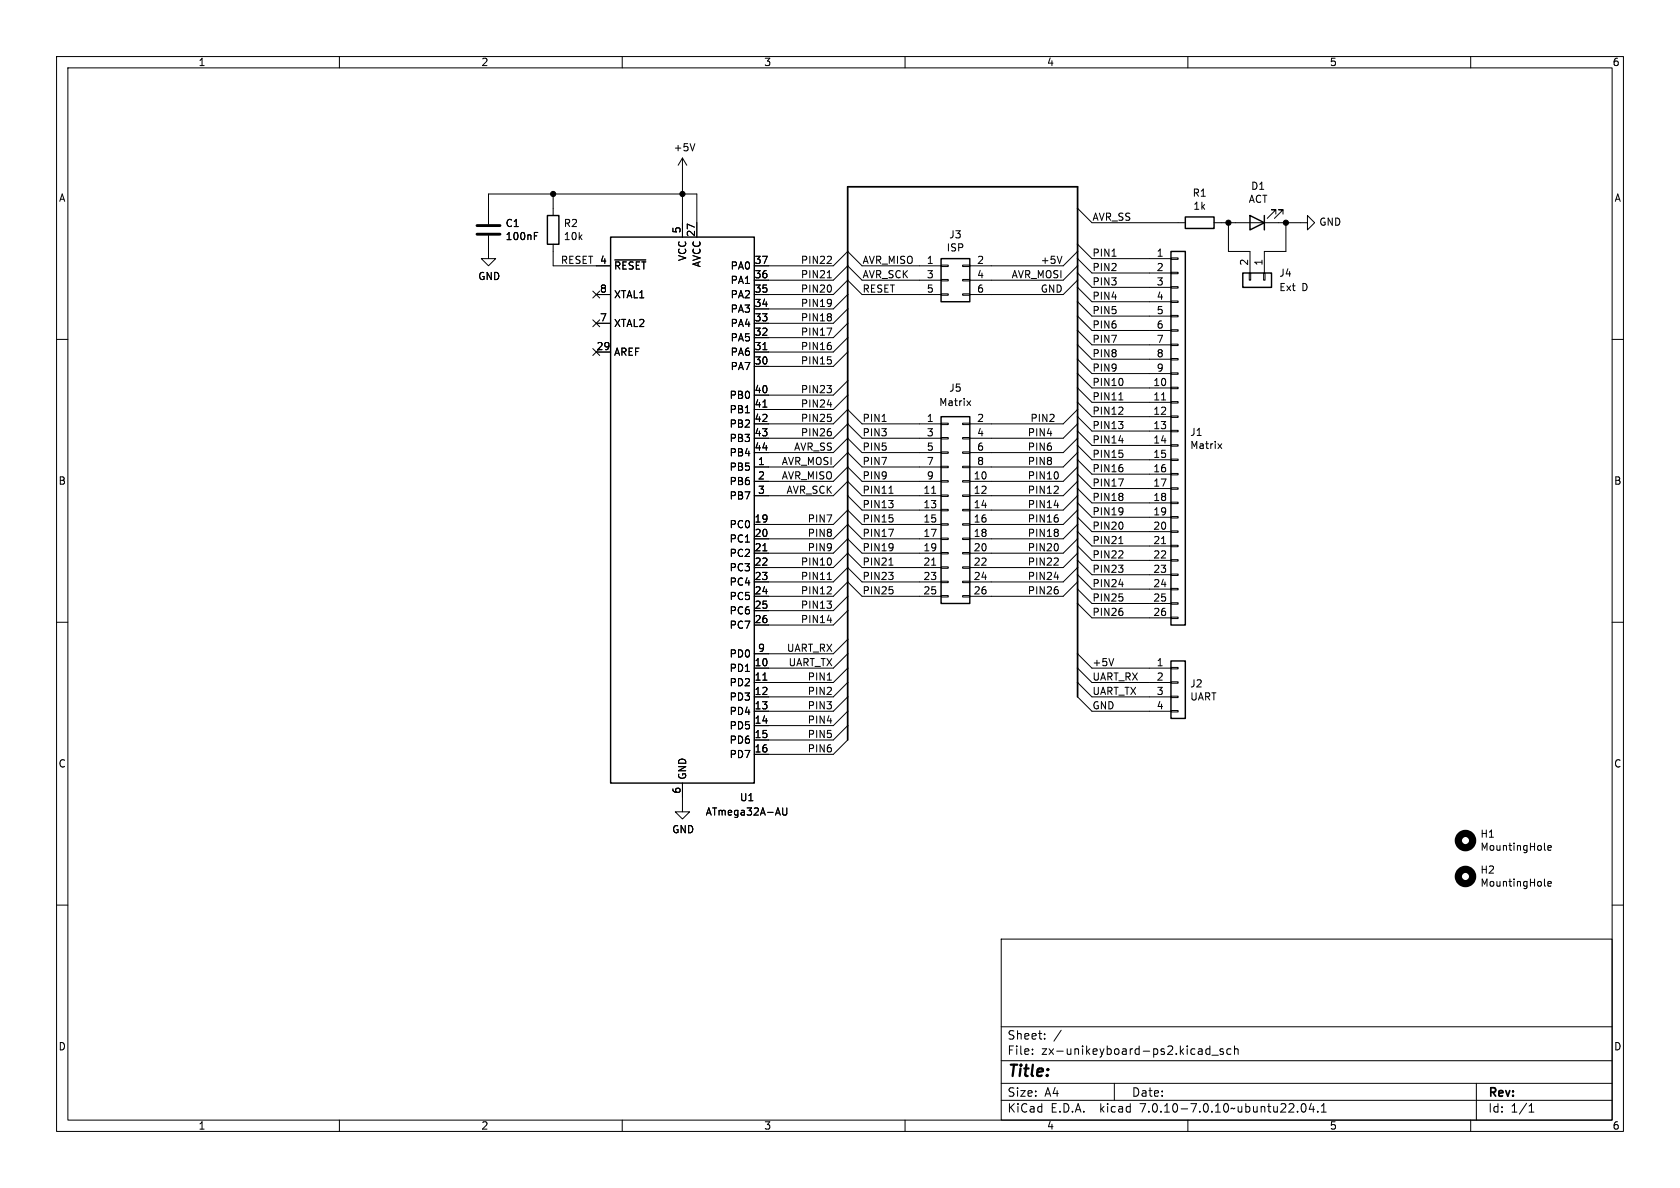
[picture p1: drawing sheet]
<svg xmlns="http://www.w3.org/2000/svg" width="297mm" height="210mm" viewBox="0 0 297 210" stroke-linecap="round" stroke-linejoin="round" font-family="sans-serif">
<g fill="none" stroke="#000" stroke-width=".18">
<path d="M10 10h277v190h-277zM12 12h273v186h-273zM60 10v2M110 10v2M160 10v2M210 10v2M260 10v2M86.4 39.6v-5.3h36.8v7.6M97.8 34.3v3.8M120.6 27.9l-.7 1.3M120.6 27.9v14M120.6 27.9l.8 1.3"/>
<path d="M122.8 25.4l-.4 1.3M190.5 36.8l2.5 2.6h16.5M214.6 39.4h16.5v-1.3l1.3 1.3-1.3 1.2v-1.2M217.2 39.4v5.1h3.8v3.8M225.6 37.8v-.7h-.8h.8l-1.6 1.5M226.8 37.8v-.7h-.7h.7l-1.5 1.5M227.3 39.4v5.1h-3.8v3.8M10 60h2M86.4 41.7v4h1.2l-1.2 1.3-1.3-1.3h1.3M94.5 41.7h.4M94.5 41.1h.6M97.8 43.2v3.8h10.1"/>
<path d="M104.8 51.5l1.2 1.2M104.8 56.5l1.2 1.3M105.4 52.1h2.5M105.4 57.2h2.5M106 51.5l-1.2 1.2M106 56.5l-1.2 1.3M108.7 45.9h5.5M133.3 47h14l2.6-2.5 2.5 2.5h14M133.3 49.5h14l2.6-2.5 2.5 2.5h14M133.3 52.1h14l2.6-2.6 2.5 2.6h14M146.2 58h.8l-.5 1.3M146.2 46.6h.8"/>
<path d="M146.3 49.1h.7M146.9 45.4v.4M146.9 50.6v.8M146.9 53v.9M146.9 55.6v.3M146.9 56.1v.5M147 53.5l-.1 .1M149.9 59.7l-2.6 2.5h-14M149.9 57.2l-2.6 2.5h-14M149.9 54.6l-2.6 2.6h-14M149.9 52.1l-2.6 2.5h-14M166.4 51.9h1.2v.3h-1.2z"/>
<path d="M166.4 49.4h1.2v.3h-1.2zM166.4 46.9h1.2v.2h-1.2zM170.2 51.9h1.2v.3h-1.2zM170.2 49.4h1.2v.3h-1.2zM170.2 46.9h1.2v.2h-1.2zM187.7 45.3l-.4 1.3M190.5 44.5l-2.5 2.5h-16.6M190.5 47l-2.5 2.5h-16.6M190.5 49.5l-2.5 2.6h-16.6M190.5 43.2l2.5 2.5h14M190.5 45.7l2.5 2.6h14M190.5 48.3l2.5 2.5h14"/>
<path d="M190.5 50.8l2.5 2.5h14M190.5 53.3l2.5 2.6h14M190.5 55.9l2.5 2.5h14M190.5 58.4l2.5 2.6h14M196.6 45.3h.7M207 58.3h1.3v.2h-1.3zM207 55.8h1.3v.2h-1.3zM207 53.2h1.3v.3h-1.3zM207 50.7h1.3v.2h-1.3zM207 48.1h1.3v.3h-1.3zM207 45.6h1.3v.2h-1.3zM220.9 48.3h.2v1.2h-.2z"/>
<path d="M223.4 48.3h.2v1.2h-.2zM285 60h2M104.8 61.6l1.2 1.2M105.4 62.2h2.5M106 61.6l-1.2 1.2M133.3 74.9h14l2.6-2.5 2.5 2.5h14M133.3 77.5h14l2.6-2.6 2.5 2.6h14M134.9 61.8h.7M134.9 72h.7M146.2 68.2h.8l-.4 .4M146.3 71.5h.7M146.9 61.1v.6"/>
<path d="M146.9 63.7v.5M146.9 68.8v.5M146.9 73.8v.6M146.9 76.4v.5M149.9 62.2l-2.6 2.6h-14M149.9 67.3l-2.6 2.6h-14M149.9 69.9l-2.6 2.5h-14M155.9 74.5h.8M166.4 79.9h1.2v.2h-1.2zM166.4 77.3h1.2v.3h-1.2zM166.4 74.8h1.2v.3h-1.2zM170.2 79.9h1.2v.2h-1.2z"/>
<path d="M170.2 77.3h1.2v.3h-1.2zM170.2 74.8h1.2v.3h-1.2zM170.9 70.9l.7 .8M171.6 70.9l-.7 .8M190.5 72.4l-2.5 2.5h-16.6M190.5 74.9l-2.5 2.6h-16.6M190.5 77.5l-2.5 2.5h-16.6M190.5 66l2.5 2.6h14M190.5 68.6l2.5 2.5h14M190.5 71.1l2.5 2.6h14M190.5 73.7l2.5 2.5h14M190.5 76.2l2.5 2.5h14"/>
<path d="M190.5 78.7l2.5 2.6h14M190.5 61l2.5 2.5h14M190.5 63.5l2.5 2.5h14M197.7 74.5h.8l-.4 .5M197.7 73.2h.8M197.8 70.7h.7M197.8 77.9h.8M198.5 75.1v.6M198.5 67.1v.8M198.5 72.1v.4M205.3 70.7h.8M207 78.6h1.3v.3h-1.3z"/>
<path d="M207 76.1h1.3v.2h-1.3zM207 73.5h1.3v.3h-1.3zM207 71h1.3v.2h-1.3zM207 68.5h1.3v.2h-1.3zM207 65.9h1.3v.3h-1.3zM207 63.4h1.3v.2h-1.3zM207 60.8h1.3v.3h-1.3zM215.3 78.4l.7 .9M216 78.4l-.7 .9M133.3 85.1h14l2.6-2.5 2.5 2.5h14M133.3 87.6h14l2.6-2.5 2.5 2.5h14M133.3 92.7h14l2.6-2.5 2.5 2.5h14"/>
<path d="M133.3 95.3h14l2.6-2.6 2.5 2.6h14M133.3 97.8h14l2.6-2.5 2.5 2.5h14M133.3 80h14l2.6-2.5 2.5 2.5h14M133.3 82.6h14l2.6-2.6 2.5 2.6h14M134.9 97.4h.7M146.9 98.9v.8M149.9 87.6l2.5 2.6h14M157.1 93.6h.8l-.5 1.2M157.1 88.5h.8l-.4 .5M157.2 87.2h.7M157.2 99.9h.7M157.8 89.1v.5"/>
<path d="M157.8 91.6v.6M157.8 96.2v.9M157.9 96.6l-.1 .2M164.7 87.2h.7M164.7 99.9h.7M166.4 97.7h1.2v.2h-1.2zM166.4 95.1h1.2v.3h-1.2zM166.4 92.6h1.2v.2h-1.2zM166.4 90h1.2v.3h-1.2zM166.4 87.5h1.2v.3h-1.2zM166.4 85h1.2v.2h-1.2zM166.4 82.4h1.2v.3h-1.2z"/>
<path d="M170.2 97.7h1.2v.2h-1.2zM170.2 95.1h1.2v.3h-1.2zM170.2 92.6h1.2v.2h-1.2zM170.2 90h1.2v.3h-1.2zM170.2 87.5h1.2v.3h-1.2zM170.2 85h1.2v.2h-1.2zM170.2 82.4h1.2v.3h-1.2zM186.3 87.2h.8M186.3 99.9h.8M186.4 89.3h.8M187 83.6v.8M187 86.1v.4"/>
<path d="M187 91.6v.6M187 93.7v.3M187 94.2v.5M187 96.3v.8M187 98.8v.4M190.5 82.6l-2.5 2.5h-16.6M190.5 85.1l-2.5 2.5h-16.6M190.5 87.6l-2.5 2.6h-16.6M190.5 90.2l-2.5 2.5h-16.6M190.5 92.7l-2.5 2.6h-16.6M190.5 95.3l-2.5 2.5h-16.6M190.5 97.8l-2.5 2.5h-16.6"/>
<path d="M190.5 80l-2.5 2.6h-16.6M190.5 81.3l2.5 2.5h14M190.5 83.8l2.5 2.6h14M190.5 86.4l2.5 2.5h14M190.5 88.9l2.5 2.5h14M190.5 91.4l2.5 2.6h14M190.5 94l2.5 2.5h14M190.5 96.5l2.5 2.6h14M190.5 99.1l2.5 2.5h14M197.7 99.9h.8l-.4 .5M197.7 98.6h.8M197.7 84.7h.9l-.6 1.2"/>
<path d="M197.8 96.1h.7M198.5 80.2v.5M198.5 82.7v.6M198.5 87.3v.3M198.5 87.9v.5M198.5 89.9v.8M198.5 92.5v.8M198.5 97.5v.4M198.5 90.3v.1M205.3 96.1h.8M207 98.9h1.3v.3h-1.3zM207 96.4h1.3v.2h-1.3z"/>
<path d="M207 93.9h1.3v.2h-1.3zM207 91.3h1.3v.3h-1.3zM207 88.8h1.3v.2h-1.3zM207 86.2h1.3v.3h-1.3zM207 83.7h1.3v.2h-1.3zM207 81.2h1.3v.2h-1.3zM10 110h2M133.3 100.3h14l2.6-2.5 2.5 2.5h14M133.3 102.9h14l2.6-2.6 2.5 2.6h14M133.3 105.4h14l2.6-2.5 2.5 2.5h14M146.2 105h.8M146.2 106.3h.8l-.4 .4"/>
<path d="M146.3 109.6h.7M146.3 102.4h.7M146.9 103.8v.5M146.9 106.9v.5M149.9 115.6l-2.6 2.5h-14M149.9 118.1l-2.6 2.6h-14M149.9 105.4l-2.6 2.6h-14M149.9 108l-2.6 2.5h-14M149.9 113l-2.6 2.6h-14M157.1 101.2h.8l-.4 .5M157.8 101.8v.5M157.8 104.3v.6"/>
<path d="M166.4 105.3h1.2v.2h-1.2zM166.4 102.7h1.2v.3h-1.2zM166.4 100.2h1.2v.3h-1.2zM170.2 105.3h1.2v.2h-1.2zM170.2 102.7h1.2v.3h-1.2zM170.2 100.2h1.2v.3h-1.2zM186.4 102h.8M187 104.3v.6M190.5 100.3l-2.5 2.6h-16.6M190.5 102.9l-2.5 2.5h-16.6M190.5 101.6l2.5 2.5h14M190.5 104.1l2.5 2.6h14"/>
<path d="M190.5 106.7l2.5 2.5h14M190.5 115.6l2.5 2.5h14M190.5 118.1l2.5 2.6h14M196.9 116.4l-.4 1.3M197.8 103.3h.8M198.5 100.5v.6M198.5 105.6v.5M198.5 108.1v.6M207 109.1h1.3v.2h-1.3zM207 106.6h1.3v.2h-1.3zM207 104h1.3v.3h-1.3zM207 101.5h1.3v.2h-1.3z"/>
<path d="M207 118h1.3v.2h-1.3zM285 110h2M120.6 138.4v5.1h1.3l-1.3 1.3-1.2-1.3h1.2M134.9 120.2h.7M146.3 120.2h.7M149.9 120.7l-2.6 2.5h-14M149.9 123.2l-2.6 2.5h-14M149.9 125.7l-2.6 2.6h-14M149.9 128.3l-2.6 2.5h-14M149.9 130.8l-2.6 2.6h-14M190.5 120.7l2.5 2.5h14M190.5 123.2l2.5 2.5h14"/>
<path d="M207 125.6h1.3v.3h-1.3zM207 123.1h1.3v.2h-1.3zM207 120.5h1.3v.3h-1.3zM10 160h2M138.4 142.8v1l.2 .3 .4-.1 .1-.2v-1M273 156.5l.2 .2M273 150.1l.2 .2M273.6 156.2l.6-.1v-.2l-.4-.1-.2 .2 .1 .6h.5M273.6 149.9l.6-.1v-.3h-.4l-.2 .1 .1 .7h.5M285 160h2M177 166h108v32h-108zM60 198v2"/>
<path d="M110 198v2M160 198v2M177 194.5h108M177 191.5h108M177 187.5h108M177 181.5h108M182.5 186.3v.1M182.5 185.5v.1M184.7 183.6v.1M184.7 182.8v.1M187.6 182.1l-1.3 2M197 191.5v3"/>
<path d="M210 198v2M213.9 184.9v1.5M213.9 185.5l-.4-.1-.3 .3v.4l.1 .2h.6M214.2 186.5h1.2M216.2 185.5l-.3-.1-.2 .2v.2l.5 .2v.3h-.5M217.6 185.5l-.4-.1-.3 .3v.4l.1 .2h.6M218.2 185.5l.3-.1 .3 .1 .1 .9M218.2 184.9v1.5M229.4 196.5v.1M230.2 195.2l.2-.1a.81 .81 0 0 1 .6 .6 .81 .81 0 0 1-.3 .8l-.2 .1a.81 .81 0 0 1-.3-1.4zM231.8 195l-.3 1.1h.9M232.2 195.6v1"/>
<path d="M233 196.5v.1M233.6 196.6h.9M233.6 195.5l.4-.4v1.5M260 198v2M261 191.5v6.5M270.3 196.6h.9M270.3 195.5l.4-.4v1.5"/>
</g>
<g fill="none" stroke="#000" stroke-width="1.3">
<circle cx="259.1" cy="148.6" r="1.27"/>
<circle cx="259.1" cy="154.9" r="1.27"/>
</g>
<path d="M96.8 38.1h2v5.1h-2zM209.5 38.4h5.1v2h-5.1zM221 38.1l2.5 1.3-2.5 1.2zM223.5 38.1v2.5M107.9 41.9h25.4v96.5h-25.4zM166.4 45.7h5v7.6h-5zM207 44.5h2.5v66h-2.5zM219.7 48.3h5.1v2.5h-5.1zM166.4 73.7h5v33h-5zM207 116.8h2.5v10.2h-2.5z" fill="none" stroke="#000" stroke-width=".25"/>
<path d="M84.3 39.9h4.1M84.3 41.4h4.1" fill="none" stroke="#000" stroke-width=".51"/>
<path d="M190.5 123.2v-90.2h-40.6v97.8" fill="none" stroke="#000" stroke-width=".3"/>
<g fill="#000" stroke="#000" stroke-width=".18">
<circle cx="97.8" cy="34.3" r=".46"/>
<circle cx="120.6" cy="34.3" r=".46"/>
<circle cx="217.2" cy="39.4" r=".46"/>
<circle cx="227.3" cy="39.4" r=".46"/>
</g>
<text font-size="2.8" x="178" y="190.9">Title:</text>
<g font-size="2.1">
<text x="178" y="184">Sheet:</text>
<text x="178" y="186.7">File:</text>
<text x="184.1" y="186.7">zx-unikeyboard-ps2.kicad_sch</text>
<text x="178" y="196.9">KiCad</text>
<text x="178" y="194.1">Size:</text>
<text x="184.7" y="194.1">A4</text>
<text x="185.7" y="196.9">E.D.A.</text>
<text x="194.6" y="196.9">kicad</text>
<text x="200" y="194.1">Date:</text>
<text x="201.8" y="196.9">7.0.10-7.0.10~ubuntu22.04.1</text>
<text x="263" y="194.3">Rev:</text>
<text x="263" y="196.9">Id:</text>
<text x="267.1" y="196.9">1/1</text>
</g>
<g font-size="1.8">
<text x="35" y="11.9">1</text>
<text x="85" y="11.9">2</text>
<text x="135" y="11.9">3</text>
<text x="185" y="11.9">4</text>
<text x="235" y="11.9">5</text>
<text x="285" y="11.9">6</text>
<text x="119" y="26.9">+5V</text>
<text x="10.3" y="35.9">A</text>
<text x="210.7" y="35">R1</text>
<text x="221.1" y="33.8">D1</text>
<text x="285.3" y="35.9">A</text>
<text x="89.3" y="40.3">C1</text>
<text x="99.6" y="40.3">R2</text>
<text x="120.4" y="41.3" transform="rotate(-90 120.4 41.3)">5</text>
<text x="122.9" y="42" transform="rotate(-90 122.9 42)">27</text>
<text x="193" y="39.1">AVR_SS</text>
<text x="210.9" y="37.3">1k</text>
<text x="220.7" y="36.1">ACT</text>
<text x="233.1" y="40.1">GND</text>
<text x="89.3" y="42.6">100nF</text>
<text x="99.1" y="46.7">RESET 4</text>
<text x="99.6" y="42.6">10k</text>
<text x="106" y="46.7">4</text>
<text x="108.5" y="47.9">~{RESET}</text>
<text x="121.5" y="46.2" transform="rotate(-90 121.5 46.2)">VCC</text>
<text x="124.1" y="47.3" transform="rotate(-90 124.1 47.3)">AVCC</text>
<text x="129.1" y="47.9">PA0</text>
<text x="133.3" y="46.7">37</text>
<text x="141.5" y="46.7">PIN22</text>
<text x="152.4" y="46.7">AVR_MISO</text>
<text x="163.8" y="46.7">1</text>
<text x="167.3" y="44.7">ISP</text>
<text x="167.7" y="42.3">J3</text>
<text x="172.6" y="46.7">2</text>
<text x="183.9" y="46.7">+5V</text>
<text x="193" y="48">PIN2</text>
<text x="193" y="45.5">PIN1</text>
<text x="204.4" y="45.5">1</text>
<text x="220.7" y="47.1" transform="rotate(-90 220.7 47.1)">2</text>
<text x="223.3" y="47.1" transform="rotate(-90 223.3 47.1)">1</text>
<text x="84.5" y="49.7">GND</text>
<text x="106" y="51.8">8</text>
<text x="108.5" y="52.9">XTAL1</text>
<text x="129.1" y="52.9">PA2</text>
<text x="129.1" y="50.4">PA1</text>
<text x="133.3" y="51.8">35</text>
<text x="133.3" y="49.3">36</text>
<text x="141.5" y="49.3">PIN21</text>
<text x="141.5" y="51.8">PIN20</text>
<text x="152.4" y="49.3">AVR_SCK</text>
<text x="152.4" y="51.8">RESET</text>
<text x="163.8" y="49.3">3</text>
<text x="163.8" y="51.8">5</text>
<text x="172.6" y="49.3">4</text>
<text x="172.6" y="51.8">6</text>
<text x="178.7" y="49.3">AVR_MOSI</text>
<text x="183.9" y="51.8">GND</text>
<text x="193" y="50.5">PIN3</text>
<text x="193" y="53.1">PIN4</text>
<text x="204.4" y="48">2</text>
<text x="204.4" y="50.5">3</text>
<text x="204.4" y="53.1">4</text>
<text x="226.1" y="49.1">J4</text>
<text x="226.1" y="51.7">Ext</text>
<text x="230.1" y="51.7">D</text>
<text x="106" y="56.9">7</text>
<text x="108.5" y="58">XTAL2</text>
<text x="129.1" y="58">PA4</text>
<text x="129.1" y="55.5">PA3</text>
<text x="133.3" y="59.4">32</text>
<text x="133.3" y="56.9">33</text>
<text x="133.3" y="54.4">34</text>
<text x="141.5" y="59.4">PIN17</text>
<text x="141.5" y="56.9">PIN18</text>
<text x="141.5" y="54.3">PIN19</text>
<text x="193" y="55.6">PIN5</text>
<text x="193" y="58.2">PIN6</text>
<text x="204.4" y="55.6">5</text>
<text x="204.4" y="58.2">6</text>
<text x="105.4" y="62">29</text>
<text x="108.5" y="63.1">AREF</text>
<text x="129.1" y="65.6">PA7</text>
<text x="129.1" y="63.1">PA6</text>
<text x="129.1" y="60.6">PA5</text>
<text x="133.3" y="64.5">30</text>
<text x="133.3" y="62">31</text>
<text x="141.5" y="64.5">PIN15</text>
<text x="141.5" y="62">PIN16</text>
<text x="193" y="65.8">PIN9</text>
<text x="193" y="60.7">PIN7</text>
<text x="193" y="63.2">PIN8</text>
<text x="204.4" y="60.7">7</text>
<text x="204.4" y="63.2">8</text>
<text x="204.4" y="65.8">9</text>
<text x="128.9" y="70.7">PB0</text>
<text x="133.3" y="69.6">40</text>
<text x="141.5" y="69.6">PIN23</text>
<text x="165.9" y="72">Matrix</text>
<text x="167.7" y="69.4">J5</text>
<text x="193" y="68.3">PIN10</text>
<text x="193" y="70.9">PIN11</text>
<text x="203.8" y="68.3">10</text>
<text x="203.8" y="70.9">11</text>
<text x="128.9" y="73.3">PB1</text>
<text x="128.9" y="75.8">PB2</text>
<text x="133.3" y="72.1">41</text>
<text x="133.3" y="74.7">42</text>
<text x="133.3" y="77.2">43</text>
<text x="141.5" y="72.1">PIN24</text>
<text x="141.5" y="77.2">PIN26</text>
<text x="141.5" y="74.7">PIN25</text>
<text x="152.4" y="74.7">PIN1</text>
<text x="152.4" y="77.2">PIN3</text>
<text x="163.8" y="74.7">1</text>
<text x="163.8" y="77.2">3</text>
<text x="172.6" y="74.7">2</text>
<text x="172.6" y="77.2">4</text>
<text x="181.6" y="77.2">PIN4</text>
<text x="182.1" y="74.7">PIN2</text>
<text x="193" y="75.9">PIN13</text>
<text x="193" y="73.4">PIN12</text>
<text x="203.8" y="73.4">12</text>
<text x="203.8" y="75.9">13</text>
<text x="210.3" y="77.3">J1</text>
<text x="128.9" y="83.4">PB5</text>
<text x="128.9" y="78.3">PB3</text>
<text x="128.9" y="80.9">PB4</text>
<text x="133.3" y="79.8">44</text>
<text x="133.9" y="82.3">1</text>
<text x="138.1" y="82.3">AVR_MOSI</text>
<text x="140.3" y="79.7">AVR_SS</text>
<text x="152.4" y="79.7">PIN5</text>
<text x="152.4" y="82.3">PIN7</text>
<text x="163.8" y="79.8">5</text>
<text x="163.8" y="82.3">7</text>
<text x="172.6" y="79.8">6</text>
<text x="172.6" y="82.3">8</text>
<text x="181.6" y="82.3">PIN8</text>
<text x="181.6" y="79.7">PIN6</text>
<text x="193" y="81">PIN15</text>
<text x="193" y="78.5">PIN14</text>
<text x="193" y="83.6">PIN16</text>
<text x="203.8" y="78.5">14</text>
<text x="203.8" y="81">15</text>
<text x="203.8" y="83.6">16</text>
<text x="210.3" y="79.6">Matrix</text>
<text x="10.3" y="85.9">B</text>
<text x="128.9" y="86">PB6</text>
<text x="128.9" y="88.5">PB7</text>
<text x="133.9" y="84.8">2</text>
<text x="133.9" y="87.4">3</text>
<text x="138.1" y="84.8">AVR_MISO</text>
<text x="139" y="87.4">AVR_SCK</text>
<text x="152.4" y="89.9">PIN13</text>
<text x="152.4" y="87.4">PIN11</text>
<text x="152.4" y="84.8">PIN9</text>
<text x="163.2" y="87.4">11</text>
<text x="163.2" y="89.9">13</text>
<text x="163.8" y="84.8">9</text>
<text x="172" y="84.8">10</text>
<text x="172" y="87.4">12</text>
<text x="172" y="89.9">14</text>
<text x="181.6" y="84.8">PIN10</text>
<text x="181.6" y="87.4">PIN12</text>
<text x="181.6" y="89.9">PIN14</text>
<text x="193" y="88.6">PIN18</text>
<text x="193" y="86.1">PIN17</text>
<text x="203.8" y="86.1">17</text>
<text x="203.8" y="88.6">18</text>
<text x="285.3" y="85.9">B</text>
<text x="128.9" y="93.6">PC0</text>
<text x="133.3" y="92.5">19</text>
<text x="133.3" y="95">20</text>
<text x="142.7" y="92.4">PIN7</text>
<text x="142.7" y="95">PIN8</text>
<text x="152.4" y="95">PIN17</text>
<text x="152.4" y="92.4">PIN15</text>
<text x="163.2" y="92.5">15</text>
<text x="163.2" y="95">17</text>
<text x="172" y="92.5">16</text>
<text x="172" y="95">18</text>
<text x="181.6" y="92.4">PIN16</text>
<text x="181.6" y="95">PIN18</text>
<text x="193" y="91.2">PIN19</text>
<text x="193" y="93.7">PIN20</text>
<text x="203.8" y="91.2">19</text>
<text x="203.8" y="93.7">20</text>
<text x="128.9" y="96.1">PC1</text>
<text x="128.9" y="98.7">PC2</text>
<text x="128.9" y="101.2">PC3</text>
<text x="133.3" y="97.5">21</text>
<text x="133.3" y="100.1">22</text>
<text x="141.5" y="100.1">PIN10</text>
<text x="142.7" y="97.5">PIN9</text>
<text x="152.4" y="100.1">PIN21</text>
<text x="152.4" y="97.5">PIN19</text>
<text x="163.2" y="97.5">19</text>
<text x="163.2" y="100.1">21</text>
<text x="172" y="97.5">20</text>
<text x="172" y="100.1">22</text>
<text x="181.6" y="97.5">PIN20</text>
<text x="181.6" y="100.1">PIN22</text>
<text x="193" y="101.3">PIN23</text>
<text x="193" y="96.3">PIN21</text>
<text x="193" y="98.8">PIN22</text>
<text x="203.8" y="96.3">21</text>
<text x="203.8" y="98.8">22</text>
<text x="203.8" y="101.3">23</text>
<text x="128.9" y="103.7">PC4</text>
<text x="128.9" y="106.3">PC5</text>
<text x="133.3" y="102.6">23</text>
<text x="133.3" y="105.2">24</text>
<text x="133.3" y="107.7">25</text>
<text x="141.5" y="105.1">PIN12</text>
<text x="141.5" y="107.7">PIN13</text>
<text x="141.5" y="102.6">PIN11</text>
<text x="152.4" y="102.6">PIN23</text>
<text x="152.4" y="105.1">PIN25</text>
<text x="163.2" y="102.6">23</text>
<text x="163.2" y="105.2">25</text>
<text x="172" y="102.6">24</text>
<text x="172" y="105.2">26</text>
<text x="181.6" y="102.6">PIN24</text>
<text x="181.6" y="105.1">PIN26</text>
<text x="193" y="103.9">PIN24</text>
<text x="193" y="106.4">PIN25</text>
<text x="203.8" y="103.9">24</text>
<text x="203.8" y="106.4">25</text>
<text x="128.9" y="108.8">PC6</text>
<text x="128.9" y="111.4">PC7</text>
<text x="133.3" y="110.2">26</text>
<text x="141.5" y="110.2">PIN14</text>
<text x="193" y="109">PIN26</text>
<text x="203.8" y="109">26</text>
<text x="128.9" y="119">PD1</text>
<text x="128.9" y="116.4">PD0</text>
<text x="133.3" y="117.9">10</text>
<text x="133.9" y="115.3">9</text>
<text x="139" y="115.3">UART_RX</text>
<text x="139.3" y="117.8">UART_TX</text>
<text x="193" y="117.8">+5V</text>
<text x="204.4" y="117.9">1</text>
<text x="128.9" y="121.5">PD2</text>
<text x="128.9" y="124.1">PD3</text>
<text x="133.3" y="120.4">11</text>
<text x="133.3" y="122.9">12</text>
<text x="133.3" y="125.5">13</text>
<text x="142.7" y="122.9">PIN2</text>
<text x="142.7" y="125.5">PIN3</text>
<text x="142.7" y="120.4">PIN1</text>
<text x="193" y="125.5">GND</text>
<text x="193" y="122.9">UART_TX</text>
<text x="193" y="120.4">UART_RX</text>
<text x="204.4" y="120.4">2</text>
<text x="204.4" y="122.9">3</text>
<text x="204.4" y="125.5">4</text>
<text x="210.3" y="121.7">J2</text>
<text x="210.3" y="124">UART</text>
<text x="128.9" y="126.6">PD4</text>
<text x="128.9" y="129.1">PD5</text>
<text x="128.9" y="131.7">PD6</text>
<text x="133.3" y="128">14</text>
<text x="133.3" y="130.6">15</text>
<text x="142.7" y="128">PIN4</text>
<text x="142.7" y="130.5">PIN5</text>
<text x="10.3" y="135.9">C</text>
<text x="121.5" y="137.9" transform="rotate(-90 121.5 137.9)">GND</text>
<text x="128.9" y="134.2">PD7</text>
<text x="133.3" y="133.1">16</text>
<text x="142.7" y="133.1">PIN6</text>
<text x="285.3" y="135.9">C</text>
<text x="120.4" y="140.4" transform="rotate(-90 120.4 140.4)">6</text>
<text x="130.7" y="141.8">U1</text>
<text x="118.7" y="147.5">GND</text>
<text x="124.7" y="144.4">ATmega32A-AU</text>
<text x="261.6" y="148.3">H1</text>
<text x="261.6" y="154.6">H2</text>
<text x="261.6" y="150.6">MountingHole</text>
<text x="261.6" y="156.9">MountingHole</text>
<text x="10.3" y="185.9">D</text>
<text x="285.3" y="185.9">D</text>
<text x="35" y="199.9">1</text>
<text x="85" y="199.9">2</text>
<text x="135" y="199.9">3</text>
<text x="185" y="199.9">4</text>
<text x="235" y="199.9">5</text>
<text x="285" y="199.9">6</text>
</g>
</svg>
